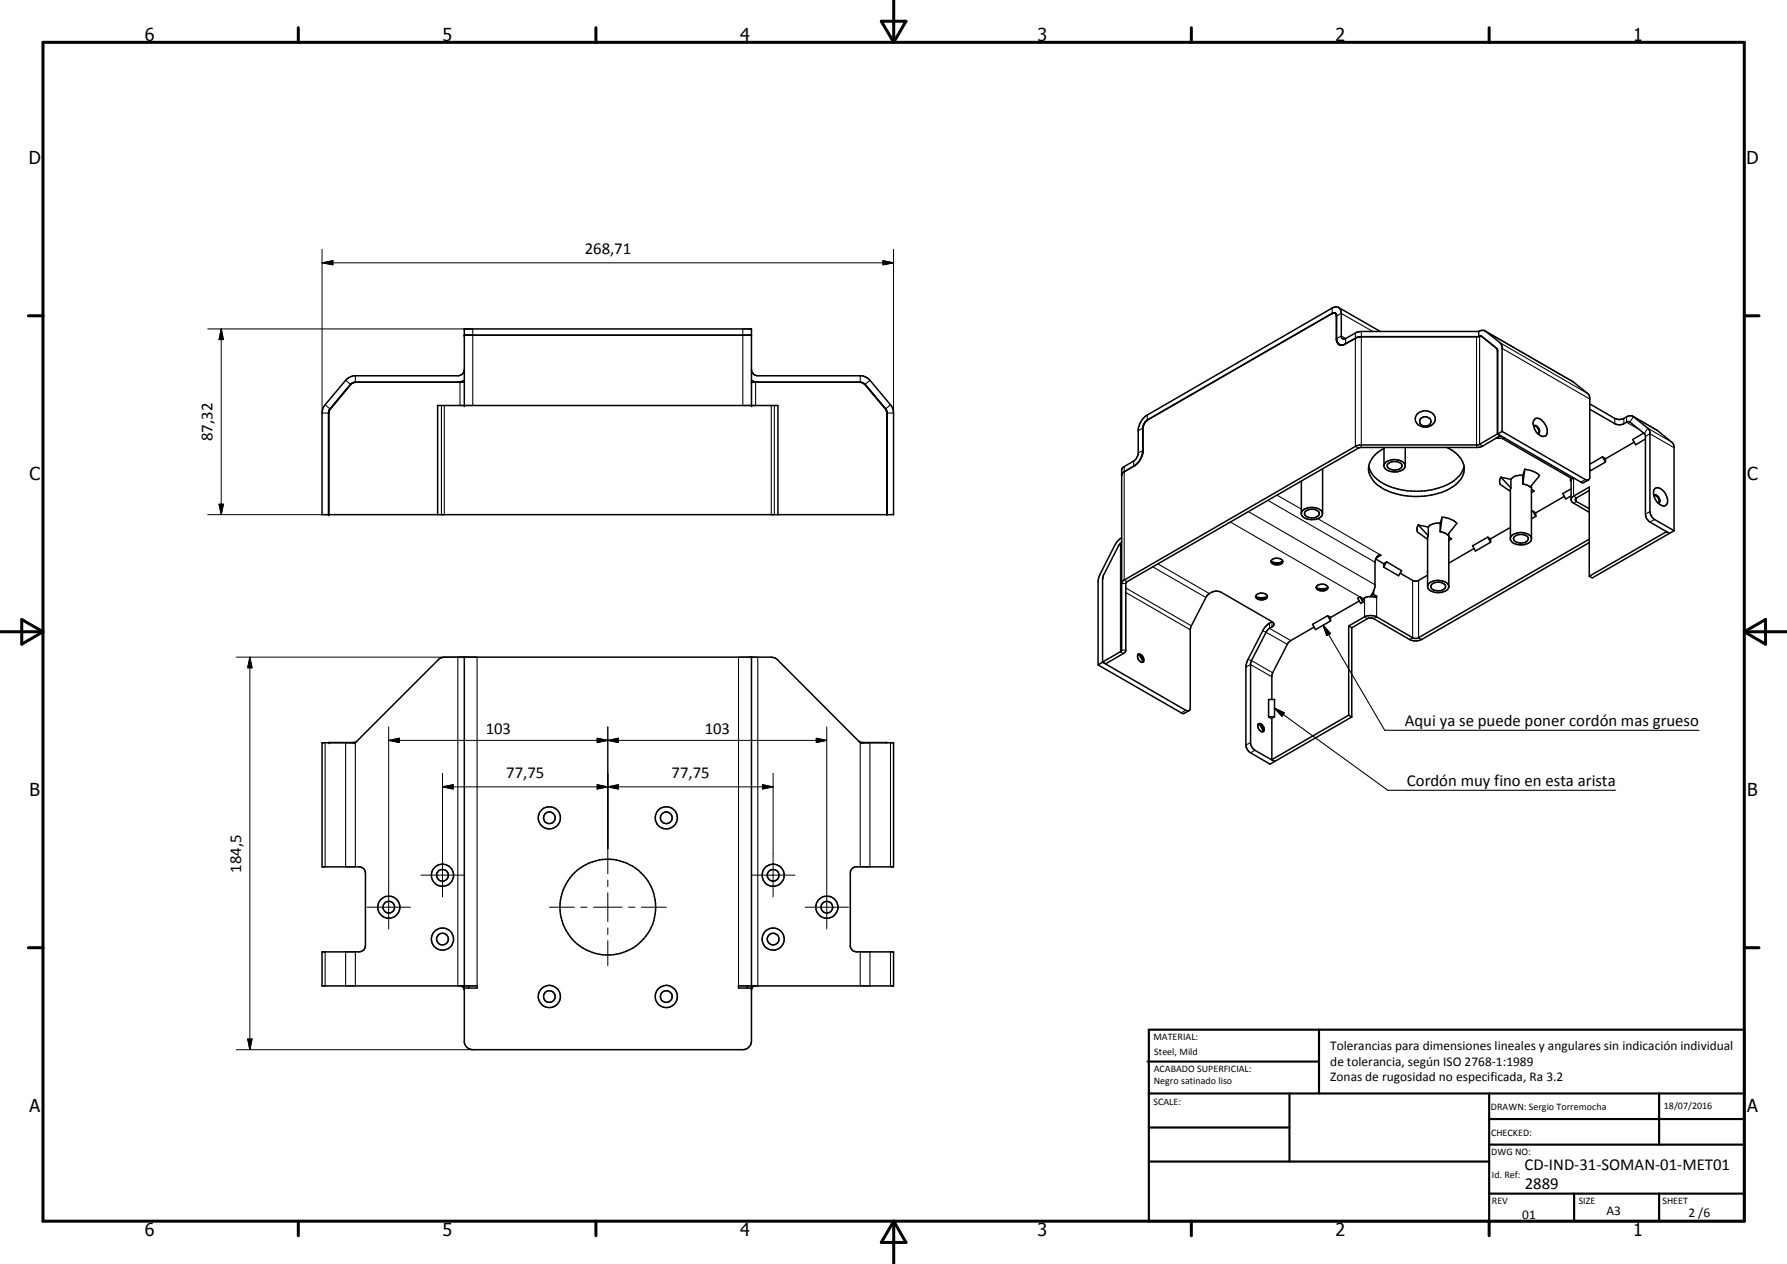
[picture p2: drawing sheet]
<svg xmlns="http://www.w3.org/2000/svg" width="420mm" height="297mm" viewBox="0 0 420 297" stroke-linecap="round" stroke-linejoin="round" font-family="sans-serif">
<g fill="none" stroke="#000" stroke-width=".35">
<path d="M109.2 78.8h67.5M313.1 73.7l.7-.2 .4 .3 .1 5.7 .1 .9 .5 .5M313.2 73.7l-43.5 25-.6 .6-.4 1v5.9l-.2 .7-.6 1.4-1 1.1M313.3 73.6h.5M313.8 73.6l.4 .7v5.6l.4 1 .6 .3M313.8 73.6l.4 .2M314.7 72.3l.6 .7 .1 6.2 .4 .5 .6-.2 2.8-1.5 .9-.1h27.6M314.7 72.3l-.7-.2-.8 .3-43.5 25.1a4.5 4.5 0 0 0-2.1 3.4l-.1 6.1-.7 1.2-2.7 1.6-.4 .5v42.5l-.3 .4-4.2 2.4M314.7 72.3l9.8 5.6M347.7 77.9v1.2M347.7 77.9l.7-.3 .9 .3 3.4 2.7 .5 .9v19.9M348.2 78.9l.1 .1"/>
<path d="M348.3 79l-.8 .1h-27.4l-.9 .1-3.2 1.8-.8 .2M348.3 79l3.6 2.8 .2 .5v19.7M348.4 79.1h.1M349.2 77.8l20.6 11.9 3.7 3 .3 .8v18.8l-.3 .5M77.8 95.9l-.5 1v24M82.5 90.3l-4.9 5.8-.4 .7v24.1M83.6 89.8l-.7 .2-.4 .4-5 5.9-.2 .8M109.2 86.8a1.45 1.45 0 0 1-1.6 1.5h-24.4l-1.1 .4-.8 .7-4.9 5.7-.4 .7-.2 .8-.1 24.3h134.4l-.1-24.3-.2-.8-.4-.7-4.9-5.7-.8-.7-1.1-.4h-24.7a1.45 1.45 0 0 1-1.2-1.2M109.2 89.8h-25.6l-.8 .2-.4 .3M109.2 95.3v-18h67.5v18M109.2 89.4l-1.1 .4M109.2 89.5l-1 .3"/>
<path d="M176.7 89.8h25.6l.9 .4 5 5.9 .4 .7v24.1M176.7 89.4l1 .4M176.7 89.5l1 .3M202.2 89.8l.8 .2 .4 .4 5 6.2 .1 24.3M203.4 90.3l4.9 5.9 .3 1M269.8 98.7l-.7 .8-.3 1v5.7a4.7 4.7 0 0 1-2.2 3.4l-2.3 1.3M314.9 80.9l.3 .3M315.2 81.1h.1M316.4 80.8l-.8 .3-.7-.2M333.2 97.3a2.5 2.5 0 0 1 4.3 1.2 2.44 2.44 0 0 1-2.3 1.9 2.44 2.44 0 0 1-2.4-1.6l.1-.9zM333.9 98.5a1.43 1.43 0 0 1 1.5-.5 1.43 1.43 0 0 1 1.1 1.1 1.32 1.32 0 0 1-1.7 1.1 1.32 1.32 0 0 1-.9-1.7zM351.7 81.7l.4 .6"/>
<path d="M360.8 98.6a1.64 1.64 0 0 1 2.3 .8 2.27 2.27 0 0 1 .2 3.1 2.63 2.63 0 0 1-2.7-2.4l-.1-.6zM373.8 94.9l5.9 3.4a2.84 2.84 0 0 0 3-.5h1.2M373.8 96.2l5.9 3.4a3 3 0 0 0 3.1-.5l.4 .1 3.4 2.7 .3 .5v18.4a2.3 2.3 0 0 0 1 1.9l4.6 2.6M383.9 97.8l3.5 2.8 .5 .7 .1 19.5 .4 .7 .6 .6 4.6 2.6M383.9 97.8a34.4 34.4 0 0 1 9.4 6.3l.3 .8v19.8M264.3 110.9l-.6 .6M266.6 109.5l-2.3 1.4M311 110.2l-.1 10.6a2.25 2.25 0 0 1-2.5 1.3 2.49 2.49 0 0 1-2.4-1.2v-7.8M321.8 109.6a6.9 6.9 0 0 0 4.7 4.7 16.8 16.8 0 0 0 15.8-1.7l1.1-1.2 .8-1.8M325.4 105.2v4.5a3 3 0 0 0 3.9 1l.5-.3 .6-.6v-4.6M325.4 109.3a3 3 0 0 1 3.8-1.1l.8 .5 .4 .6M326.4 109a2.15 2.15 0 0 1 3.2 .4v.2a2.08 2.08 0 0 1-3.4-.1z"/>
<path d="M340.2 105.2a6.6 6.6 0 0 1 4 4.5 5.7 5.7 0 0 1-3.4 5.2 17.3 17.3 0 0 1-16.8-.8 4.5 4.5 0 0 1-1.7-5.9l1-1.4 2.1-1.4M352.1 102l.7 .4M352.1 102l-4.7 2.6h-27.7l-.8 .2-54.6 31.5-.6 .6M352.1 102l19.8 11.4h.5l1.1-.6M352.8 102.4l-4.2 2.4-1.1 .4h-27.6l-.5 .1-54.5 31.5-.2 .3v15.9l-.4 .5-4.3 2.5-.8-.4M352.8 102.4h.1M352.8 102.4l-1.1 .6h2.2M352.9 112.1l-.3 .8 .2 .9 2.3 1.7M352.9 112.1l2.3 2.6M352.9 112.1l2.3 .5M353.1 103l16.5 9.5M353.2 101.4l-1.1 .6"/>
<path d="M353.2 101.4l19.5 11.3 .8 .1M355.2 112.6v2.1M358 111.7a2.9 2.9 0 0 0-2.8 .9M358 111.7v2M358.5 110.3l2 .5 1.5 1-2.2 2.7-.7-.5-1.1-.3M358.5 110.3l-.5 3.4M358.5 110.3l-.5 1.4M360.1 114.1v12.6a2.21 2.21 0 0 1-2.6 1.4 2.36 2.36 0 0 1-2.4-1.2v-11.9l.1-.3M360.1 114.9l.6 .5-.6 .3M360.6 100.2l.2-.2a1.22 1.22 0 0 1 .9 1.9h-.1M360.6 100.1a1.36 1.36 0 0 1 1.1 1.8M367.8 116.6l-6.7 3.9"/>
<path d="M369.3 112.9l.1 .1M369.3 112.3v.6M369.4 117.3l.6-.7 3.7-2.1v20.9M369.4 112.9h-.1M369.4 114.9l-2 1.1 .7 1.3 1.3-.8M369.9 112.2l-.5 .6 .1 4.9 .2 .4 4 2.3M373.7 115.3l-3 1.7-.3 .3 .3 .6 3 1.6M376.8 107.4l.7 1.2M376.8 107.4l.7 .4M376.8 107.4l-3 1.7M377.5 108.6l-3.5 2-.2-.2M377.5 107.8v.8"/>
<path d="M384.2 103.9l-6.7 3.9M386.5 101.8l-2.6 1.5 .7 1.2 2.3-1.3M388.9 116.5v-.1a1.32 1.32 0 0 1 1.4 1.5l-.4 .4M388.9 116.4a1.27 1.27 0 0 1 1.1 1.8M389.1 114.9a1.49 1.49 0 0 1 2.1 .6 3.1 3.1 0 0 1 .7 3 1.28 1.28 0 0 1-2-.2 3.1 3.1 0 0 1-1-3.2zM102.9 120.9v-25.6h80v25.6M259.3 135.7l-.1 .3M263.4 127.7v.1M263.7 126.4l-1 .9-.6 .9-3.4 6.7-.4 1.1-.1 20.3M263.7 127.3l-.7 .8-3.7 7.5-.1 20M295.4 139.8a1.53 1.53 0 0 1 2.6 .4 1.56 1.56 0 0 1-2.8-.1zM298.9 131.9a1.73 1.73 0 0 0 2.7 0"/>
<path d="M299 131.6a1.66 1.66 0 0 1 2.6 .4 1.58 1.58 0 0 1-2.7-.1zM299 132l1 .2 1.5-.2M306 120.5a3.1 3.1 0 0 1 4.1-.9l.5 .3 .3 .7M306.9 120.2a2.17 2.17 0 0 1 3.3 .4 1.96 1.96 0 0 1-2.7 .9l-.8-.6zM309.5 138a1.63 1.63 0 0 0 2.7 0M309.6 138.2l.7 .1 1.8-.1M309.6 137.7a1.58 1.58 0 0 1 2.6 .4 1.61 1.61 0 0 1-2.8-.1zM322.9 139.7l.8 .4M322.9 139.7l-.6 .4M322.9 139v.7M323.5 131.4l1.8 1.1M323.5 131.1l1.2-.6-.3-.2a2.02 2.02 0 0 0-1.1 1.8l-.1 6-.3 1.1-.7 1"/>
<path d="M325.3 132.5v.8M326 132l-.7 1.3M326 132l-.7 .5M326 132l3.6 2.1-.8 1.2-3.5-2M329.2 134.7l2.9 1.7 .6 .2 .7-.1 2.2-1.3M333.4 123.4l-.2 .8 .1 .9 2.3 1.6M333.4 123.4l2.4 2.5M333.4 123.4l2.4 .5M335.6 134.4h.1M335.8 125.9l-.2 .5v11.4M335.8 123.9v2M336.6 137.3a2.09 2.09 0 0 1 3.3 .5 1.79 1.79 0 0 1-2.4 .9 .92 .92 0 0 1-1-1.2z"/>
<path d="M338.6 122.9a3.1 3.1 0 0 0-2.8 1M338.6 122.9v2.1M339.1 121.5l1.5 .3 1.3 .6 .6 .6-2.2 2.7-.7-.5-1-.2M339.1 121.5l-.5 3.5M339.1 121.5l-.5 1.4M340.6 125.3v12.6a2.33 2.33 0 0 1-2.5 1.4 2.17 2.17 0 0 1-2.5-1.5M340.6 137.7a3 3 0 0 0-4.3-.9 1.14 1.14 0 0 0-.7 1M340.6 126.2l.7 .4-.7 .4M346.6 128.9l-6 3.4M349.8 126.2l-3.6 2.1 .7 1.2 3.6-2.1M349.8 126.2l.7 1.2M349.8 126.2l.7 .4"/>
<path d="M350.5 126.6v.8M355.1 124l-4.6 2.6M355.1 126.4a2.76 2.76 0 0 1 3.1-1.2 1.89 1.89 0 0 1 1.9 1.3M356.1 126.1a2.41 2.41 0 0 1 3.2 .3 1.4 1.4 0 0 1-1.8 1.2l-1.4-.4-.3-.5zM360.4 120.1l.7 1.2M360.4 120.1l.7 .4M360.4 120.1l-.3 .2M361.1 120.5v.8M361.1 121.3l-1 .6M373.7 127.5l-39.4 22.8a3.1 3.1 0 0 1-2.9 0l-8.6-5-.7-.1-.6 .2-3.7 2.1M373.7 126.7l-40.2 23.2a1.2 1.2 0 0 1-1.4 0l-9-5.2h-1l-1 .1-4 2.3M391.8 124.9v.1"/>
<path d="M391.8 125l.7 .3M391.8 125l-18.1 10.4M392.5 125.3h.1M392.5 125.3l-18.1 10.5-.7-.4M393.6 124.7l-1.1 .6M109.2 154.4v90.6a2.07 2.07 0 0 0 2 1.7h63.5a2.07 2.07 0 0 0 2-2v-90.3M258.2 156.3l19.7 11.3 .4 .1 1.3-.7M259.2 155.6l19.6 11.3 .8 .1M259.2 155.6l-1 .7M267.6 153.8a1.32 1.32 0 0 1 1 1.8M267.7 153.8l.4 .5 .6 1.3M267.7 153.7a1.29 1.29 0 0 1 1.1 1.9 1.23 1.23 0 0 1-1.1-1.9z"/>
<path d="M295.2 140.1a1.77 1.77 0 0 0 2.8 0M295.3 140.3l1.1 .2 1.5-.2M299.1 146.1l-12-7a2.78 2.78 0 0 0-3.6 1.3l-3.6 7.4v18.7l-.3 .5M299.1 146.1a.64 .64 0 0 1 .4 .6 .64 .64 0 0 1-.4 .6l-.8 .5-.5 .5-3.7 7.4-.1 19a2.22 2.22 0 0 0 1.1 1.6l4.6 2.6M299.1 146.1l-1.1 .7-1 1.2-3.6 6.9-.4 1.2-.1 19 .4 1 .5 .7 4.8 2.8 1.1-.7M309 147.4l-5.5 3.1-.8 .9-3.6 7.1-.1 5.9M312.2 144.7l-3.6 2 .7 1.3 3.5-2.1M312.2 144.7l.6 1.2M312.2 144.7l.6 .4v.8M317.1 147.1v21M317.1 147.1l.7 .4M317.8 147.5v21"/>
<path d="M319.6 141.2l-6.8 3.9M319.8 140.3l-.6 .3 .7 1.2 .6-.3M319.8 140.3l.7 1.2M319.8 140.3l.7 .4M320.5 140.7v.8M322.3 140.1l.1 .1M323.7 140.1v.4a3.2 3.2 0 0 0-3.2 .2M323.7 140.1l-.5 .2M77.3 174.5h.1M83.9 174.2l-.7 .3M201.9 174.2l.7 .3M208.6 174.5h.1"/>
<path d="M295.9 170.1a1.14 1.14 0 0 1 1.1 .6 1.14 1.14 0 0 1 0 1.3M295.9 170.1a1.32 1.32 0 0 0 1.1 1.9M295.9 170.1a1.37 1.37 0 0 1 1.1 1.9M296 170.1l1 1.8M298.3 168.4v-4h1.4v4M298.3 168.4h1.4M298.3 168.4l.6 .5 .8-.5M299 168.8v9.7M299.7 178.9h.1M317.1 168.1l.7 .4M317.1 168.1l-18.1 10.4M317.8 168.5l-18.1 10.4-.7-.4"/>
<path d="M108.4 231.7l.6 .4 .2 .6M109.2 232.2h3v-.5h-36.5v-8h8.7a1.45 1.45 0 0 0 1.5-1.5v-17.3a1.43 1.43 0 0 0-1.2-1.2h-9v-29.2h7.9l20-19.9 .9-.2 77.1 .1 .7 .1 .5 .4 19.5 19.5h7.8v29.2h-9l-.7 .4-.4 .5v18.2a1.49 1.49 0 0 0 1.4 .9h8.7v8h-36.5v.5h3.1M110.2 231.7v.5M175.7 231.7v.5M177.4 231.7l-.4 .2-.3 .6"/>
<circle cx="129.2" cy="192.2" r="2.62"/>
<circle cx="129.2" cy="192.2" r="1.38"/>
<circle cx="156.7" cy="192.2" r="2.6"/>
<circle cx="156.7" cy="192.2" r="1.37"/>
<circle cx="91.4" cy="213.2" r="1.37"/>
<circle cx="91.4" cy="213.2" r="2.6"/>
<circle cx="104" cy="205.7" r="2.6"/>
<circle cx="104" cy="205.7" r="1.36"/>
<circle cx="142.9" cy="213.2" r="11.3"/>
<circle cx="181.8" cy="205.7" r="1.39"/>
<circle cx="181.8" cy="205.7" r="2.6"/>
<circle cx="194.4" cy="213.2" r="2.59"/>
<circle cx="194.4" cy="213.2" r="1.36"/>
<circle cx="104.1" cy="220.7" r="2.6"/>
<circle cx="104.1" cy="220.7" r="1.37"/>
<circle cx="129.2" cy="234.2" r="1.38"/>
<circle cx="129.2" cy="234.2" r="2.61"/>
<circle cx="156.7" cy="234.2" r="2.6"/>
<circle cx="156.7" cy="234.2" r="1.38"/>
<circle cx="181.8" cy="220.7" r="1.37"/>
<circle cx="181.8" cy="220.7" r="2.6"/>
</g>
<g fill="none" stroke="#000" stroke-width=".25">
<path d="M111.2 77.3v18M174.7 77.3v18M313.2 73.7h.1M313.2 72.4v1.3M314.2 74.3l.1 .1M314.2 79.6l.1 .1M314.3 79.5l1.1-.5 1 .5v1.3M314.3 74.3l1.1-.6 7.4 4.2M318.7 78.3v26.6l.7 .4M320.1 77.9v27.3M347.2 79.1v26.1M347.9 79v25.4l.7 .4"/>
<path d="M348.3 79l.1 .1M349.3 77.9l20.6 11.8M75.7 97.1h1.5M76.4 95.1l1.2 1M81.3 89.4l1.1 .9M83.2 89.8v.1M83.6 88.3v1.5M84.6 89.8h.1M103.8 89.8h.1M103.8 95.3v25.6M104.5 89.8h.1M104.5 95.3v25.6"/>
<path d="M108.2 89.8v5.5M177.7 89.8v5.5M181.3 89.8h.1M181.3 95.3v25.6M182.1 89.8h.1M182.1 95.3v25.6M201.2 89.8h.1M202.3 88.3v1.5M202.6 89.8v.1M204.5 89.4l-1.1 .9M208.6 97.1h1.5M209.4 95.1l-1.2 1"/>
<path d="M269.7 98.7h.1M269.7 97.5v1.2M351.7 81.7l.1 .1M352.1 82.6h.1M352.7 80.6l20.6 11.9M353.2 81.9l20.6 11.9M379.7 98.3v1.3M381.8 98.3v1.3M382.4 98v1.2l3.1 1.8M383.2 99.2l.8-1.3 5.7 3.3M264.3 109.6v26.7l.7 .4M266.6 108.3v1.3"/>
<path d="M268.8 106l-1.2 .5M268.8 100.6l-1.2 .6M298.1 117.6l25.2 14.5M300.3 116.4l5.7 3.2M370 112.3v4.3l.7 .4v.9l-.7 .3M372.7 112.7l-1 .6M386.6 101.9l.8-1.3 5.7 3.3M386.9 102.5l1-.6 5.7 3.3M263.4 127.8v25.4l.7 .4M263.7 137.1h1M264.7 139.2l15.2 8.8M264.7 138.2l15.4 8.9"/>
<path d="M271 133.2l12.5 7.2M272.2 132.5l12.1 7M289.3 122.7l31.2 18M293.5 120.2l29.8 17.2M309.8 121.9l14.6 8.4M332.1 136.4v13.5l-.7 .4M333.5 136.4v13.5l.8 .4M387.9 120.2l-1 .6M389 122.1l-1.1 .6M107.6 154.4v77.3M112.2 154.4v77.3M173.6 154.4v77.3"/>
<path d="M178.2 154.4v77.3M263.7 152.8h1M292.9 156.8l1.1-.6 5 2.8M293.4 154.9l.8 .3 5 2.9M296.9 148.3l5.8 3.1M298.5 146.4v1.3l5 2.8M299.1 146.1v1.2M311.1 146.9l1.7 1.9-.9 .6zM311.1 146.9l14.5 24.7h73.9M320.8 140.5v4.4l.7 .5M323.7 140.5v4.4l-.8 .5M76.4 174.5v29.2"/>
<path d="M77.8 174.5h.1M81.3 174.5v29.2M82.7 174.5h.1M83.2 174.5h.1M83.6 174.5v29.2M202.3 174.5v29.2M202.6 174.5h.1M203.1 174.5h.1M204.5 174.5v29.2M208.1 174.5h.1M209.4 174.5v29.2M278.8 166.9l-1.1 .6"/>
<path d="M294 174.5l-1.1 .6M295.1 176.3l-1.1 .6M299.7 166.4l2.3 1.1-.6 .8zM299.7 166.4l26.6 19.3h53.6M76.4 223.7v8M81.3 223.7v8M83.6 223.7v8M202.3 223.7v8M204.5 223.7v8M209.4 223.7v8"/>
</g>
<g fill="#000">
<circle cx="109.2" cy="78.8" r=".18"/>
<circle cx="109.2" cy="77.3" r=".18"/>
<circle cx="347.9" cy="79" r=".18"/>
<circle cx="109.2" cy="95.3" r=".18"/>
<circle cx="176.7" cy="89.8" r=".18"/>
<circle cx="176.7" cy="95.3" r=".18"/>
<circle cx="77.3" cy="120.9" r=".18"/>
<circle cx="109.2" cy="154.4" r=".18"/>
<circle cx="176.7" cy="154.4" r=".18"/>
<circle cx="77.3" cy="174.5" r=".18"/>
<circle cx="83.2" cy="174.5" r=".18"/>
<circle cx="202.6" cy="174.5" r=".18"/>
<circle cx="176.7" cy="231.7" r=".18"/>
</g>
<g fill="none" stroke="#000" stroke-width=".71">
<path d="M10.1 9.9h400v277.1h-400zM70.1 6.5v3.4M140.1 6.5v3.4M207.2 5h5.8l-2.9 4.9zM210.1 0v9.9M280.1 6.5v3.4M350.1 6.5v3.4M6.7 74.2h3.4M410.1 74.2h3.5M.1 148.5h10M5.1 145.6l5 2.9-5 2.9zM410.1 148.5h10"/>
<path d="M410.1 148.5l5-2.9v5.8zM6.7 222.7h3.4M410.1 222.7h3.5M70.1 287v3.4M140.1 287v3.4M210.1 287v10M210.1 287l2.9 5h-5.8zM280.1 287v3.4M350.1 287v3.4"/>
</g>
<g fill="none" stroke="#000" stroke-width=".51">
<path d="M269.8 249.5h40.3M270.1 242h140v45h-140zM270.1 257h140M303.2 257v16M310.1 242v15M350.1 257v30M390.1 257v12M270.1 265h33.1M270.1 273h80M350.1 269h60M350.1 263h60M350.1 280.5h60"/>
<path d="M370.1 280.5v6.5M390.1 280.5v6.5"/>
</g>
<g fill="none" stroke="#000" stroke-width=".24">
<path d="M75.7 58.6v38.5M210.1 58.6v38.5M48.8 77.3h62.4M52 77.3l.5 2.5h-1zM52 77.3v43.6M75.7 61.8l2.6-.5v.9zM75.7 61.8h134.4M207.6 61.3l2.5 .5-2.5 .4zM51.5 118.5h1l-.5 2.4zM48.8 120.9h28.5M55.6 154.4h56.6M58.7 154.4l.6 2.5h-1.1z"/>
<path d="M58.7 154.4v92.3M91.4 174l2.5-.5v1zM91.4 170.8v47.5M91.4 174h103M140.4 173.5l2.5 .5-2.5 .5zM140.4 173.5v1l5-1v1zM142.9 174l2.5-.5v1zM142.9 170.8v34.5M191.9 173.5l2.5 .5-2.5 .5zM194.4 170.8v47.5M104 184.9l2.5-.5v1zM104 181.7v29.1"/>
<path d="M104 184.9h77.8M140.4 184.4l2.5 .5-2.5 .5zM140.4 184.4l5 1v-1l-5 1zM142.9 184.9l2.5-.5v1zM179.3 184.4l2.5 .5-2.5 .5zM181.8 181.7v29.1M86.3 213.2h10.2M99 205.7h10.1M129.2 213.2h5.8M136.6 213.2h1.4M139.5 213.2h6.8M142.9 206.8v1.5"/>
<path d="M142.9 209.8v6.8M142.9 218.1v1.5M147.8 213.2h1.5M150.8 213.2h5.9M176.7 205.7h10.2M189.3 213.2h10.2M142.9 221.1v5.8M55.6 246.7h55.6M58.2 244.2h1.1l-.6 2.5z"/>
</g>
<g fill="#000">
<path d="M52 77.3l.5 2.5h-1zM75.7 61.8l2.6-.5v.9zM207.6 61.3l2.5 .5-2.5 .4zM51.5 118.5h1l-.5 2.4zM58.7 154.4l.6 2.5h-1.1zM311.1 146.9l1.7 1.9-.9 .6zM91.4 174l2.5-.5v1zM140.4 173.5l2.5 .5-2.5 .5zM142.9 174l2.5-.5v1zM191.9 173.5l2.5 .5-2.5 .5zM299.7 166.4l2.3 1.1-.6 .8zM104 184.9l2.5-.5v1z"/>
<path d="M140.4 184.4l2.5 .5-2.5 .5zM142.9 184.9l2.5-.5v1zM179.3 184.4l2.5 .5-2.5 .5zM58.2 244.2h1.1l-.6 2.5z"/>
</g>
<g font-size="4.2">
<text x="34" y="9.6">6</text>
<text x="104" y="9.6">5</text>
<text x="174" y="9.6">4</text>
<text x="244" y="9.6">3</text>
<text x="314" y="9.6">2</text>
<text x="384" y="9.6">1</text>
<text x="6.8" y="38.7">D</text>
<text x="410.6" y="38.7">D</text>
<text x="7" y="112.9">C</text>
<text x="410.8" y="112.9">C</text>
<text x="7" y="187.1">B</text>
<text x="410.8" y="187.1">B</text>
<text x="7" y="261.4">A</text>
<text x="410.8" y="261.4">A</text>
<text x="34" y="290.4">6</text>
<text x="104" y="290.4">5</text>
<text x="174" y="290.4">4</text>
<text x="244" y="290.4">3</text>
<text x="314" y="290.4">2</text>
<text x="384" y="290.4">1</text>
</g>
<g font-size="3.9">
<text x="137.5" y="59.7">268,71</text>
<text x="50" y="103.7" transform="rotate(-90 50 103.7)">87,32</text>
<text x="114.2" y="172.4">103</text>
<text x="165.7" y="172.4">103</text>
<text x="330.3" y="170.6">Aqui ya se puede poner cordón mas grueso</text>
<text x="119" y="182.8">77,75</text>
<text x="157.9" y="182.8">77,75</text>
<text x="330.8" y="184.7">Cordón muy fino en esta arista</text>
<text x="56.7" y="205.1" transform="rotate(-90 56.7 205.1)">184,5</text>
<text x="358.5" y="275">CD-IND-31-SOMAN-01-MET01</text>
<text x="358.5" y="279.4">2889</text>
</g>
<g font-size="3.1">
<text x="312.7" y="246.8">Tolerancias para dimensiones lineales y angulares sin indicación individual</text>
<text x="312.7" y="250.4">de tolerancia, según ISO 2768-1:1989</text>
<text x="312.7" y="254">Zonas de rugosidad no especificada, Ra 3.2</text>
<text x="357.9" y="286.4">01</text>
<text x="377.7" y="285.6">A3</text>
<text x="397" y="285.9">2 /6</text>
</g>
<g font-size="2.4">
<text x="271.2" y="244.4">MATERIAL:</text>
<text x="271.3" y="252">ACABADO SUPERFICIAL:</text>
<text x="271.4" y="247.9">Steel, Mild</text>
<text x="271.3" y="254.6">Negro satinado liso</text>
<text x="271.2" y="259.7">SCALE:</text>
<text x="350.6" y="260.8">DRAWN: Sergio Torremocha</text>
<text x="391.2" y="260.6">18/07/2016</text>
<text x="350.6" y="267">CHECKED:</text>
<text x="350.6" y="271.4">DWG NO:</text>
<text x="350.8" y="276.9">Id. Ref:</text>
<text x="350.8" y="282.8">REV</text>
<text x="371.2" y="282.9">SIZE</text>
<text x="390.9" y="282.9">SHEET</text>
</g>
</svg>
